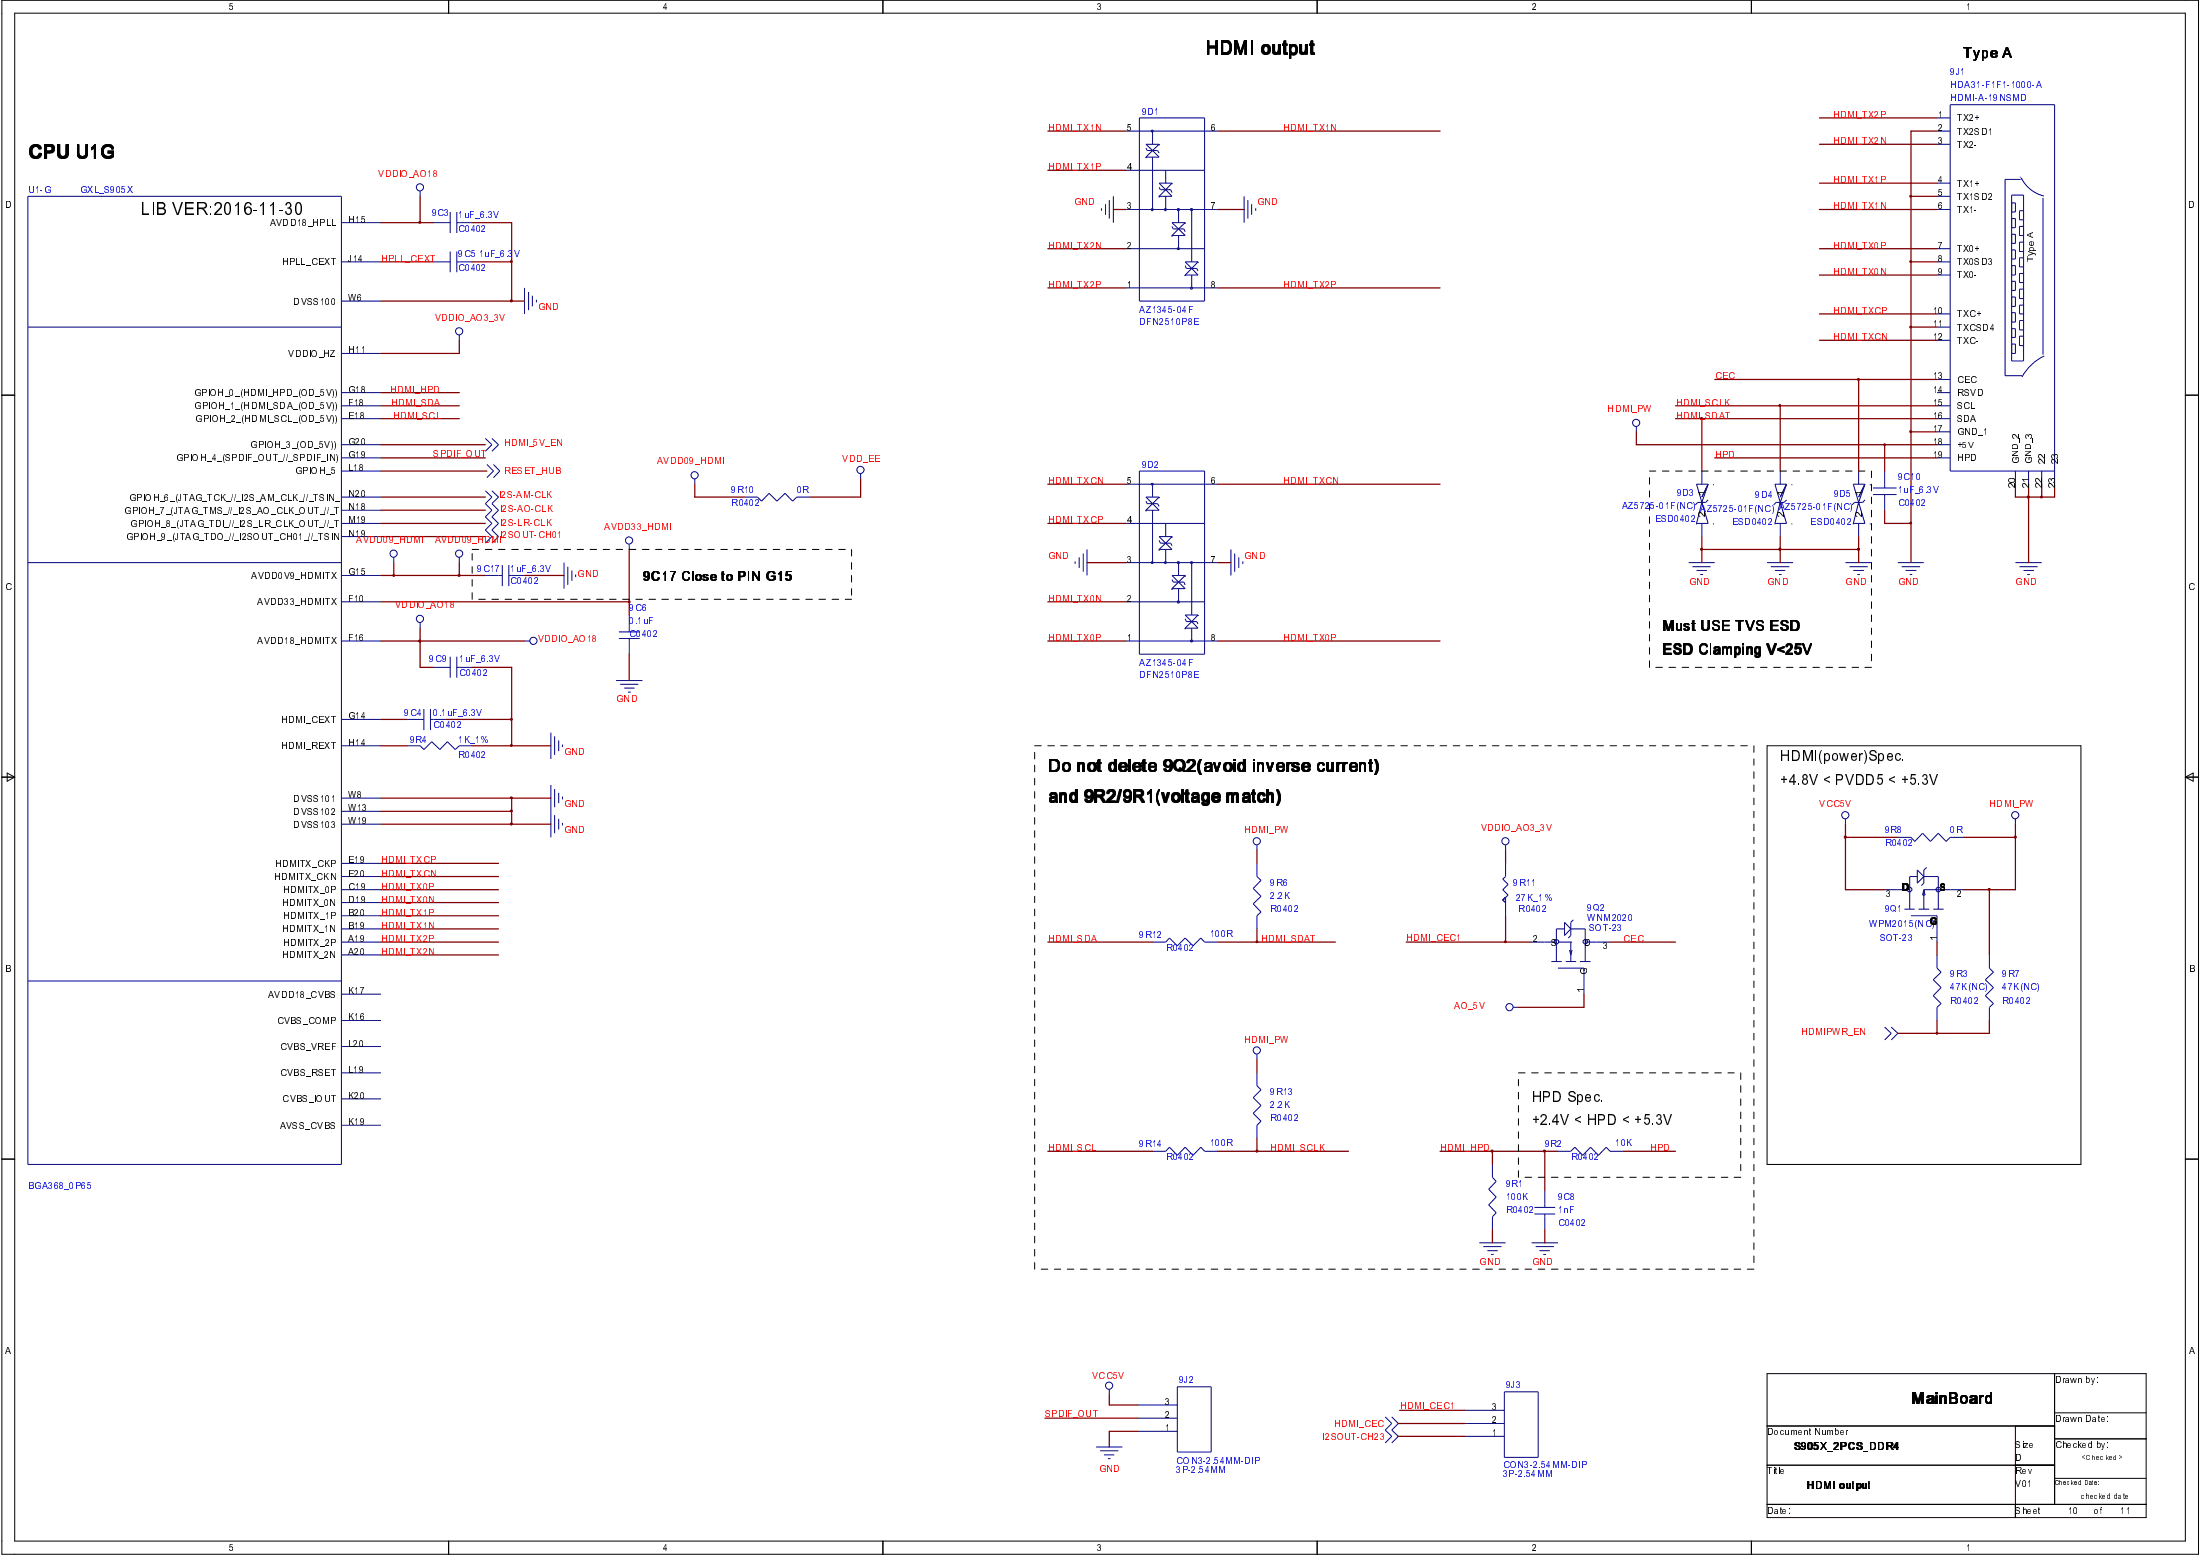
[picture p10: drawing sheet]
<svg xmlns="http://www.w3.org/2000/svg" width="297mm" height="210mm" viewBox="0 0 297 210" stroke-linecap="round" stroke-linejoin="round" font-family="sans-serif">
<g fill="none" stroke="#000080" stroke-width=".14">
<path d="M152.1 17.7h12.3M153.8 15.9h8.8v24.7h-8.8zM154.7 20l.2 .3h1.4l.2 .4M155.5 17.6h.2v.2h-.2zM155.6 17.7v1.8M156.5 19.5h.1M156.5 19.5h-1.8l.9 .8M156.5 19.5l-.9 .8M261.5 15.9h1.8M261.5 17.7h1.8M261.5 19.5h1.8M3.8 26.5h42.3v130.7h-42.3z"/>
<path d="M46.1 35.3h5.3M46.1 30.1h5.3M56.7 25.8v.7M58.5 35.3h2.3M58.5 30.1h2.3M60.8 28.6v2.9M60.8 34v2.7M61.7 35.3h2.1M61.7 28.6v2.9M61.7 34v2.7M61.7 30.1h2.1M70.8 38.9v3.5"/>
<path d="M71.4 39.4v2.5M71.9 39.9v1.5M148.7 28.1v.3M149.3 27.6v1.4M149.8 27v2.5M150.3 26.5v3.6M152.1 28.3h12.3M152.1 33.6h10.5M152.1 38.9h12.3M152.1 23h10.5M154.7 21.2h.1M155.5 28.2h.2v.1l-.1 .1h-.1z"/>
<path d="M155.6 20.3l-.9 .9M155.6 20.3l.9 .9h-1.8M155.6 21.2v7.1M156.5 26.5h.1M156.5 25.3l.2 .3h1.4l.1 .4M157.3 28.2h.1l.1 .1-.2 .1zM157.4 25.6l.8 .9h-1.7M157.4 25.6l-.9 .9M157.4 23v1.7M157.4 26.5v1.8M158.2 31.8h.1M158.2 24.7h.1"/>
<path d="M158.2 24.7h-1.7l.9 .9M158.2 30.6l.2 .3h1.4l.2 .4M158.2 24.7l-.8 .9M159 33.5h.2l.1 .1-.2 .1-.1-.1zM159 28.2h.2v.2h-.2zM159.1 30.9l.9 .9h-1.8M159.1 28.3v1.8M159.1 31.8v1.8M159.1 30.9l-.9 .9M160 37.1h.1M160 30.1h.1M160 30.1h-1.8l.9 .8"/>
<path d="M160 35.9l.2 .3h1.4l.2 .4M160 30.1l-.9 .8M160.8 38.8h.2v.1l-.1 .1h-.1zM160.8 28.2h.2v.2h-.2zM160.9 36.2l.9 .9h-1.8M160.9 28.3v7M160.9 37.1v1.8M160.9 36.2l-.9 .9M161.8 35.3h.1M161.8 35.3h-1.8l.9 .9M161.8 35.3l-.9 .9M168 26.5v3.6"/>
<path d="M168.5 27v2.5M169 27.6v1.4M169.5 28.1v.3M261.5 35.3h1.8M261.5 26.5h1.8M261.5 37.1h1.8M261.5 24.7h1.8M261.5 28.3h1.8M261.5 33.6h1.8M271.6 26.3h1.6v22.4h-1.6zM271.6 27.4h.5v1.2h-.5M271.6 29.5h.5v1.2h-.5"/>
<path d="M271.6 31.6h.5v1.3h-.5M271.6 33.7h.5v1.3h-.5M271.6 35.9h.5v1.2h-.5M271.6 38h.5v1.2h-.5M272.8 24.2h-2.1v26.5h2.3M273 24.2v-.1a4.6 4.6 0 0 0 3 2.4M273.2 28.4h-.5v1.3h.5M273.2 30.6h-.5v1.2h.5M273.2 32.7h-.5v1.3h.5M273.2 34.8h-.5v1.2h.5M273.2 36.9h-.5v1.2h.5M273.2 39h-.5v1.3h.5"/>
<path d="M275.8 26.7v21.2M3.8 44.2h42.3M46.1 53h5.3M46.1 54.8h5.3M46.1 56.5h5.3M46.1 40.6h5.3M46.1 47.7h5.3M62 45.2v.7M65.5 59.2l.9 .8-.9 .9M66.4 59.2l.9 .8-.9 .9M72.4 40.5v.3M220.9 57.6v.7"/>
<path d="M261.5 44.2h1.8M261.5 53h1.8M261.5 54.8h1.8M261.5 56.5h1.8M261.5 42.4h1.8M261.5 45.9h1.8M261.5 51.2h1.8M261.5 58.3h1.8M271.6 46.4h.5v1.3h-.5M271.6 40.1h.5v1.3h-.5M271.6 42.2h.5v1.3h-.5M271.6 44.4h.5v1.2h-.5"/>
<path d="M273.2 41.2h-.5v1.2h.5M273.2 43.3h-.5v1.2h.5M273.2 45.4h-.5v1.3h.5M276 48a6.7 6.7 0 0 0-3 2.9M3.8 75.9h42.3M46.1 70.7h5.3M46.1 60h5.3M46.1 61.8h5.3M46.1 63.6h5.3M46.1 67.1h5.3M46.1 68.9h5.3M46.1 72.4h5.3"/>
<path d="M46.1 77.7h5.3M53.2 75.2v.7M62 75.2v.7M65.5 77.7h2.3M65.5 66.3l.9 .8-.9 .9 .9 .9-.9 .9 .9 .9-.9 .8 .9 .9-.9 .9M65.7 62.7l.9 .9-.9 .9M66.4 66.3l.9 .8-.9 .9 .9 .9-.9 .9 .9 .9-.9 .8 .9 .9-.9 .9M66.6 62.7l.9 .9-.9 .9M67.8 76.3v2.8M68.7 77.7h2.1M68.7 76.3v2.8M76.2 75.9v3.6"/>
<path d="M76.7 76.5v2.5M77.2 77v1.4M77.7 77.6v.3M85 73.5v.7M93.8 64.6v.8M100.5 67.1h1.8l.5 .5 1-1 1.1 1 1.1-1 1 1 .6-.5h1.7M116.2 63.9v.7M145.2 75.8v.3M145.7 75.2v1.5M146.3 74.7v2.5M146.8 74.2v3.5M152.1 70.7h10.5"/>
<path d="M152.1 65.4h12.3M152.1 75.9h12.3M153.8 63.6h8.8v24.7h-8.8zM154.7 68.9h.1M154.7 67.6l.2 .4h1.4l.2 .4M155.5 75.9h.2v.1h-.2zM155.5 65.3h.2v.1h-.2zM155.6 65.4v1.7M155.6 68.9v7M156.5 74.2h.1M156.5 67.1h.1M156.5 67.1h-1.8l1.8 1.8h-1.8"/>
<path d="M156.5 72.9l.2 .4h1.4l.1 .4M156.5 67.1l-1.8 1.8M157.3 75.9h.1v.1h-.1zM157.4 70.7v1.7M157.4 74.2v1.7M158.2 79.5h.1M158.2 72.4h.1M158.2 72.4h-1.7l1.7 1.8h-1.7M158.2 78.2l.2 .4h1.4l.2 .4M158.2 72.4l-1.7 1.8M159 75.9h.2h.1l-.2 .2-.1-.1zM159.1 75.9v1.8"/>
<path d="M159.1 79.5v1.7M160 77.7h.1M160 77.7h-1.8l1.8 1.8h-1.8M160 77.7l-1.8 1.8M160.8 75.9h.2l-.1 .2-.1-.1zM160.9 75.9v7.1M166.2 74.2v3.5M166.7 74.7v2.5M167.3 75.2v1.5M167.8 75.8v.3M228 75.9h3.5M228.5 76.5h2.5"/>
<path d="M229.1 70.7h.1M229.1 77h1.4M229.6 77.6h.4M229.8 67.8l-.7 2.9M229.8 63.6v1.8M229.8 67.8v.4M229.8 70.7v1.7M229.8 67.8l.8 2.9h-1.5M230.6 67.5l-.3 .3h-1.1l-.3 .4M230.6 65.4h-1.5l.7 2.4M230.6 65.4l-.8 2.4M230.6 65.4l-.8 1.7"/>
<path d="M231.3 65.4h.1M231.3 70.7h.1M238.6 75.9h3.5M239.1 76.5h2.5M239.6 70.7h.1M239.6 77h1.4M240.2 77.6h.3M240.4 67.8l.8 2.9h-1.6M240.4 67.8l-.8 2.9M240.4 63.6v1.8M240.4 67.8v.4M240.4 70.7v1.7"/>
<path d="M241.2 67.5l-.3 .3h-1.1l-.3 .4M241.2 65.4h-1.6l.8 2.4M241.2 65.4l-.8 2.4M241.2 65.4l-.8 1.7M241.9 65.4h.1M241.9 70.7h.1M249.2 75.9h3.5M249.7 76.5h2.5M250.2 70.7h.1M250.2 77h1.5M250.8 77.6h.3M250.9 67.8l.9 2.9h-1.6"/>
<path d="M250.9 67.8l-.7 2.9M250.9 63.6v1.8M250.9 67.8v.4M250.9 70.7v1.7M251.8 67.5l-.3 .3h-1.1l-.3 .4M251.8 65.4h-1.6l.7 2.4M251.8 65.4l-.9 2.4M251.8 65.4l-.9 1.7M252.5 65.4h.1M252.5 70.7h.1M252.9 65.9h3.2M252.9 66.8h3.2"/>
<path d="M254.5 63.6v2.3M254.5 66.8v2.1M256.2 75.9h3.6M256.7 76.5h2.5M257.3 77h1.4M257.8 77.6h.4M261.5 60h1.8M261.5 61.8h1.8M272.1 75.9h3.6M272.1 63.6v1.8M272.7 76.5h2.4M273.2 77h1.4"/>
<path d="M273.7 77.6h.4M273.9 63.6v1.8M275.7 63.6v1.8M277.4 63.6h-14.1v-49.5h14.1v51.3M46.1 97.1h5.3M46.1 86.5h5.3M46.1 81.2h5.3M54.9 97.1h2.3M56.7 84.1v.7M57.2 95.7v2.9M58.1 97.1h2.1M58.1 95.7v2.9"/>
<path d="M58.5 90.1h2.3M60.8 88.6v2.9M61.7 88.6v2.9M61.7 90.1h2.1M70.8 86.5h.7M74.4 98.9v3.5M74.9 99.4v2.5M75.4 99.9v1.5M83.2 91.9h3.5M83.6 85.3h2.8M83.6 86.2h2.8M83.7 92.4h2.5"/>
<path d="M84.3 92.9h1.4M84.8 93.4h.4M85 83v2.3M85 86.2v2.1M152.1 86.5h12.3M152.1 81.2h10.5M159 81.1h.2v.3h-.2zM160 84.8h.1M160 83.5l.2 .4h1.4l.2 .3M160.8 86.4h.2v.1l-.1 .2-.1-.1zM160.9 84.8v1.7M160.9 83.9l-.9 .9"/>
<path d="M160.9 83.9l.9 .9h-1.8M161.8 83h.1M161.8 83l-.9 .9M161.8 83h-1.8l.9 .9M46.1 100.7h5.3M46.1 107.7h5.3M46.1 109.5h5.3M46.1 111.3h5.3M46.1 118.3h5.3M46.1 116.5h5.3M54.9 100.7h1.8l.5 .5 1.1-1.1 1.1 1.1 1-1.1 1.1 1.1 .5-.5h1.8M74.4 106v7"/>
<path d="M74.9 106.5v2.5M74.9 110v2.5M75.4 107v1.4M75.4 110.5v1.5M75.9 100.5v.3M75.9 107.5v.4M75.9 111.1v.3M169.7 116.5v1.8l.6 .5-1.1 1.1 1.1 1.1-1.1 1 1.1 1.1-.6 .5v1.8M169.7 114.1v.7M203.3 116.5v1.8l-.4 .4 .7 .7-.7 .7 .7 .7-.7 .7M203.3 114.1v.7M249.2 110.5v.8"/>
<path d="M256.2 113h1.8l.5 .6 1.1-1.1 1 1.1 1.1-1.1 1.1 1.1 .5-.6h1.8M258.9 118.3h-1.1v4.4M258.9 117.4l.9 .9-.9 .9zM259.8 118.3h1.9v4.4M260.1 117.1l-.3 .3v1.8l-.4 .3M272.1 110.5v.8M3.8 132.4h42.3M46.1 134.2h5.3M46.1 137.8h5.3M46.1 121.8h5.3M46.1 120.1h5.3M46.1 125.4h5.3"/>
<path d="M46.1 123.6h5.3M46.1 128.9h5.3M46.1 127.2h5.3M155.6 127.2h1.8l.5-.6 1.1 1.1 1-1.1 1.1 1.1 1-1.1 .5 .6h1.8M202.9 121.5l.4 .3M202.9 121.5l.4-.4v2.5M204.3 136h.7M206.8 127.2h3.3M209.5 129.8h1.4M210.4 127.2h1.9M210.4 130.7h3.5v3.5M211.2 125.4h-1.1v4.4"/>
<path d="M211.2 124.5l.9 .9-.9 .9zM211.4 129.8h1.4M211.9 128.2l.2 .7 .2-.7M212.1 125.4h1.9v4.4M212.1 127.2v2.6M212.4 124.2l-.3 .3v1.8l-.4 .3M213.3 129.8h1.5M214 127.2h3.4M254.5 120.1h3.3M254.5 138.6l.9 .9-.9 .9M255.4 138.6l.8 .9-.8 .9M257.1 122.7h1.4"/>
<path d="M258 123.6h3.5v3.6M259 122.7h1.5M259.8 120.1h5.3M259.8 120.1v2.6M259.8 120.1l.1 .7h-.3zM261 122.7h1.4M261.5 128.9v1.8l.6 .5-1.1 1 1.1 1.1-1.1 1.1 1.1 1.1-.6 .5v1.8M268.6 128.9v1.8l.6 .5-1.1 1 1.1 1.1-1.1 1.1 1.1 1.1-.6 .5v1.8M46.1 151.9h5.3M46.1 148.3h5.3M46.1 144.8h5.3M46.1 141.3h5.3"/>
<path d="M155.6 155.4h1.8l.5-.5 1.1 1.1 1-1.1 1.1 1.1 1-1.1 .5 .5h1.8M169.7 142.3v.7M169.7 144.8v1.8l.6 .5-1.1 1.1 1.1 1-1.1 1.1 1.1 1-.6 .6v1.8M201.5 157.2v1.7l.5 .6-1 1 1 1.1-1 1 1 1.1-.5 .6v1.7M210.4 155.4h1.7l.5-.5 1.1 1.1 1.1-1.1 1 1.1 1.1-1.1 .5 .5h1.8M199.7 167.8h3.6M200.3 168.3h2.4M200.8 168.8h1.4M201.3 169.3h.4M206.8 167.8h3.6M207.2 163h2.8M207.2 163.9h2.8"/>
<path d="M207.3 168.3h2.5M207.9 168.8h1.4M208.4 169.3h.3M208.6 160.7v2.3M208.6 163.9v2.1M148 195.3h3.5M148.5 195.8h2.5M149.1 196.4h1.3M149.6 196.9h.3M149.8 187.5v.8M153.7 193.2h5.3M153.7 191.4h5.3"/>
<path d="M153.7 189.7h5.3M159 187.2h4.5v8.8h-4.5zM187 191.3l.9 .9-.9 .8 .9 .9-.9 .9M187.9 191.3l.9 .9-.9 .8 .9 .9-.9 .9M197.8 193.9h5.3M197.8 192.2h5.3M197.8 190.4h5.3M203.1 187.9h4.6v8.8h-4.6z"/>
<circle cx="56.7" cy="25.3" r=".49"/>
<circle cx="62" cy="44.7" r=".49"/>
<circle cx="220.9" cy="57.1" r=".49"/>
<circle cx="53.1" cy="74.7" r=".49"/>
<circle cx="62" cy="74.7" r=".49"/>
<circle cx="84.9" cy="73" r=".49"/>
<circle cx="93.8" cy="64.2" r=".49"/>
<circle cx="116.2" cy="63.4" r=".49"/>
<circle cx="56.7" cy="83.5" r=".49"/>
<circle cx="72" cy="86.5" r=".49"/>
<circle cx="169.7" cy="113.6" r=".49"/>
<circle cx="203.3" cy="113.6" r=".49"/>
<circle cx="249.1" cy="110" r=".49"/>
<circle cx="272.1" cy="110" r=".49"/>
<circle cx="203.8" cy="135.9" r=".49"/>
<circle cx="210.2" cy="127.1" r=".31"/>
<circle cx="214.1" cy="127.1" r=".31"/>
<circle cx="257.8" cy="120.1" r=".32"/>
<circle cx="261.7" cy="120.1" r=".32"/>
<circle cx="169.7" cy="141.8" r=".49"/>
<circle cx="149.7" cy="187" r=".49"/>
</g>
<g fill="none" stroke="#800000" stroke-width=".17">
<path d="M141.5 17.7h10.6M164.4 17.7h30M245.7 19.5h15.8M245.7 15.9h15.8M261.5 17.7h-3.5v58.2M51.4 35.3h7.1M51.4 30.1h7.1M56.7 26.5v3.6M63.8 35.3h5.3M63.8 30.1h5.3v10.5M141.5 33.6h10.6M141.5 23h10.6"/>
<path d="M141.5 38.9h10.6M150.3 28.3h1.8M164.4 28.3h3.6M164.4 38.9h30M245.7 33.6h15.8M245.7 24.7h15.8M245.7 28.3h15.8M245.7 37.1h15.8M258 35.3h3.5M258 26.5h3.5M51.4 54.8h10.6M51.4 56.5h10.6"/>
<path d="M51.4 53h10.6M51.4 40.6h19.4M62 45.9v1.8h-10.6M220.9 58.3v1.7h40.6M226.2 54.8h35.3M226.2 56.5h35.3M229.8 56.5v7.1M231.5 51.2h30M240.4 54.8v8.8M245.7 42.4h15.8M245.7 45.9h15.8M250.9 51.2v12.4"/>
<path d="M258 58.3h3.5M258 44.2h3.5M51.4 72.4h14.1M51.4 70.7h14.1M51.4 60h14.1M51.4 63.6h14.3M51.4 77.7h14.1M51.4 61.8h14.1M51.4 67.1h14.1M51.4 68.9h14.1M53.2 75.9v1.8M62 75.9v1.8"/>
<path d="M70.8 77.7h5.4M85 74.2v8.8M93.8 65.4v1.7h6.7M116.2 64.6v2.5h-6.9M141.5 70.7h10.6M141.5 65.4h10.6M146.8 75.9h5.3M164.4 75.9h1.8M164.4 65.4h30M229.8 74.2h21.1M229.8 72.4v3.5M231.5 61.8h30"/>
<path d="M240.4 74.2h.1M240.4 72.4v3.5M250.9 72.4v3.5M254.5 68.9v1.8h3.5M254.5 60v3.6M272.1 65.4v1.7h5.3v-1.7M273.9 67.1h.1M273.9 65.4v10.5M275.7 65.4v1.7M51.4 86.5h19.4M51.4 81.2h33.6M51.4 97.1h3.5"/>
<path d="M56.7 86.5h.1M56.7 84.8v5.3h1.8M60.2 97.1h8.9M63.8 90.1h5.3v10.6M85 88.3v3.6M141.5 86.5h10.6M141.5 81.2h10.6M164.4 86.5h30M51.4 116.5h15.9M51.4 100.7h3.5M51.4 118.3h15.9M51.4 111.3h23"/>
<path d="M51.4 109.5h17.7M51.4 107.7h23M63.8 100.7h10.6M69.1 107.7v3.6M169.7 114.8v1.7M203.3 114.8v1.7M249.2 111.3v8.8h5.3M249.2 113h7M265.1 113h7M272.1 111.3v8.8h-7M51.4 128.9h15.9M51.4 123.6h15.9"/>
<path d="M51.4 125.4h15.9M51.4 127.2h15.9M51.4 120.1h15.9M51.4 121.8h15.9M141.5 127.2h14.1M164.4 127.2h15.9M169.7 125.4v1.8M189.9 127.2h16.9M203.3 123.6v3.6M213.9 134.2v1.8h-8.9M217.4 127.2h8.8M261.5 127.2v1.7"/>
<path d="M261.5 137.8v1.7M268.6 120.1v8.8M268.6 137.8v1.7h-12.4M141.5 155.4h14.1M164.4 155.4h17.7M169.7 143v1.8M169.7 153.7v1.7M194.4 155.4h16M201.5 155.4v1.8M208.6 155.4v5.3M219.2 155.4h7M201.5 166v1.8"/>
<path d="M208.6 166v1.8M141.1 191.4h12.6M149.8 188.3v1.4h3.9M153.7 193.2h-3.9v2.1M188.8 192.2h9M188.8 193.9h9M189 190.4h8.8"/>
</g>
<path d="M169.6 155.3h.2v.1l-.1 .1h-.1z" fill-rule="evenodd" fill="#800000"/>
<path d="M169.6 155.3h.2v.1l-.1 .1h-.1z" fill="none" stroke="#800000" stroke-width=".14"/>
<path d="M56.6 86.4h.2v.2h-.2z" fill-rule="evenodd" fill="#800000"/>
<path d="M56.6 86.4h.2v.2h-.2z" fill="none" stroke="#800000" stroke-width=".14"/>
<path d="M203.1 127h.2v.2h-.2z" fill-rule="evenodd" fill="#800000"/>
<path d="M203.1 127h.2v.2h-.2z" fill="none" stroke="#800000" stroke-width=".14"/>
<path d="M254.4 59.9h.1v.2h-.1z" fill-rule="evenodd" fill="#800000"/>
<path d="M254.4 59.9h.1v.2h-.1z" fill="none" stroke="#800000" stroke-width=".14"/>
<path d="M249 112.9h.2v.2h-.2z" fill-rule="evenodd" fill="#800000"/>
<path d="M249 112.9h.2v.2h-.2z" fill="none" stroke="#800000" stroke-width=".14"/>
<path d="M53.1 77.6h.1v.2h-.1z" fill-rule="evenodd" fill="#800000"/>
<path d="M53.1 77.6h.1v.2h-.1z" fill="none" stroke="#800000" stroke-width=".14"/>
<path d="M61.9 77.6h.2v.1l-.1 .1h-.1z" fill-rule="evenodd" fill="#800000"/>
<path d="M61.9 77.6h.2v.1l-.1 .1h-.1z" fill="none" stroke="#800000" stroke-width=".14"/>
<path d="M208.4 155.3h.2l.1 .1-.2 .1h-.1z" fill-rule="evenodd" fill="#800000"/>
<path d="M208.4 155.3h.2l.1 .1-.2 .1h-.1z" fill="none" stroke="#800000" stroke-width=".14"/>
<path d="M201.4 155.3h.1l.1 .1-.1 .1h-.1z" fill-rule="evenodd" fill="#800000"/>
<path d="M201.4 155.3h.1l.1 .1-.1 .1h-.1z" fill="none" stroke="#800000" stroke-width=".14"/>
<path d="M84.9 81.1h.1v.2h-.1z" fill-rule="evenodd" fill="#800000"/>
<path d="M84.9 81.1h.1v.2h-.1z" fill="none" stroke="#800000" stroke-width=".14"/>
<path d="M169.6 127h.2v.2h-.2z" fill-rule="evenodd" fill="#800000"/>
<path d="M169.6 127h.2v.2h-.2z" fill="none" stroke="#800000" stroke-width=".14"/>
<path d="M261.4 139.4h.2v.2h-.2z" fill-rule="evenodd" fill="#800000"/>
<path d="M261.4 139.4h.2v.2h-.2z" fill="none" stroke="#800000" stroke-width=".14"/>
<path d="M250.8 51.1h.2l.1 .1-.2 .2-.1-.1z" fill-rule="evenodd" fill="#800000"/>
<path d="M250.8 51.1h.2l.1 .1-.2 .2-.1-.1z" fill="none" stroke="#800000" stroke-width=".14"/>
<path d="M240.2 54.6h.2v.2h-.2z" fill-rule="evenodd" fill="#800000"/>
<path d="M240.2 54.6h.2v.2h-.2z" fill="none" stroke="#800000" stroke-width=".14"/>
<path d="M56.6 29.9h.2v.2h-.2z" fill-rule="evenodd" fill="#800000"/>
<path d="M56.6 29.9h.2v.2h-.2z" fill="none" stroke="#800000" stroke-width=".14"/>
<path d="M268.5 120h.2v.1l-.1 .1-.1-.1z" fill-rule="evenodd" fill="#800000"/>
<path d="M268.5 120h.2v.1l-.1 .1-.1-.1z" fill="none" stroke="#800000" stroke-width=".14"/>
<path d="M272 112.9h.2v.1l-.1 .2-.1-.1z" fill-rule="evenodd" fill="#800000"/>
<path d="M272 112.9h.2v.1l-.1 .2-.1-.1z" fill="none" stroke="#800000" stroke-width=".14"/>
<path d="M68.9 100.5h.2v.2h-.2z" fill-rule="evenodd" fill="#800000"/>
<path d="M68.9 100.5h.2v.2h-.2z" fill="none" stroke="#800000" stroke-width=".14"/>
<path d="M68.9 97h.2v.2h-.2z" fill-rule="evenodd" fill="#800000"/>
<path d="M68.9 97h.2v.2h-.2z" fill="none" stroke="#800000" stroke-width=".14"/>
<path d="M257.9 70.5h.2v.2h-.2z" fill-rule="evenodd" fill="#800000"/>
<path d="M257.9 70.5h.2v.2h-.2z" fill="none" stroke="#800000" stroke-width=".14"/>
<path d="M257.9 35.2h.2v.2h-.2z" fill-rule="evenodd" fill="#800000"/>
<path d="M257.9 35.2h.2v.2h-.2z" fill="none" stroke="#800000" stroke-width=".14"/>
<path d="M257.9 26.4h.2v.2h-.2z" fill-rule="evenodd" fill="#800000"/>
<path d="M257.9 26.4h.2v.2h-.2z" fill="none" stroke="#800000" stroke-width=".14"/>
<path d="M257.9 58.2h.2v.1l-.1 .1h-.1z" fill-rule="evenodd" fill="#800000"/>
<path d="M257.9 58.2h.2v.1l-.1 .1h-.1z" fill="none" stroke="#800000" stroke-width=".14"/>
<path d="M257.9 44.1h.2v.1h-.2z" fill-rule="evenodd" fill="#800000"/>
<path d="M257.9 44.1h.2v.1h-.2z" fill="none" stroke="#800000" stroke-width=".14"/>
<path d="M273.8 67h.1v.2h-.1z" fill-rule="evenodd" fill="#800000"/>
<path d="M273.8 67h.1v.2h-.1z" fill="none" stroke="#800000" stroke-width=".14"/>
<path d="M275.5 67h.2v.2h-.2z" fill-rule="evenodd" fill="#800000"/>
<path d="M275.5 67h.2v.2h-.2z" fill="none" stroke="#800000" stroke-width=".14"/>
<path d="M68.9 40.5h.2l.1 .1-.2 .2-.1-.1z" fill-rule="evenodd" fill="#800000"/>
<path d="M68.9 40.5h.2l.1 .1-.2 .2-.1-.1z" fill="none" stroke="#800000" stroke-width=".14"/>
<path d="M68.9 35.2h.2v.2h-.2z" fill-rule="evenodd" fill="#800000"/>
<path d="M68.9 35.2h.2v.2h-.2z" fill="none" stroke="#800000" stroke-width=".14"/>
<path d="M68.9 111.1h.2l.1 .1-.2 .2-.1-.1z" fill-rule="evenodd" fill="#800000"/>
<path d="M68.9 111.1h.2l.1 .1-.2 .2-.1-.1z" fill="none" stroke="#800000" stroke-width=".14"/>
<path d="M68.9 107.6h.2v.2h-.2z" fill-rule="evenodd" fill="#800000"/>
<path d="M68.9 107.6h.2v.2h-.2z" fill="none" stroke="#800000" stroke-width=".14"/>
<path d="M68.9 109.4h.2v.2h-.2z" fill-rule="evenodd" fill="#800000"/>
<path d="M68.9 109.4h.2v.2h-.2z" fill="none" stroke="#800000" stroke-width=".14"/>
<path d="M250.8 74h.2v.2h-.2z" fill-rule="evenodd" fill="#800000"/>
<path d="M250.8 74h.2v.2h-.2z" fill="none" stroke="#800000" stroke-width=".14"/>
<path d="M240.2 74h.2v.1l-.1 .2-.1-.1z" fill-rule="evenodd" fill="#800000"/>
<path d="M240.2 74h.2v.1l-.1 .2-.1-.1z" fill="none" stroke="#800000" stroke-width=".14"/>
<path d="M229.6 74h.2l.1 .1-.2 .2-.1-.1z" fill-rule="evenodd" fill="#800000"/>
<path d="M229.6 74h.2l.1 .1-.2 .2-.1-.1z" fill="none" stroke="#800000" stroke-width=".14"/>
<path d="M229.6 56.4h.2l.1 .1-.2 .1h-.1z" fill-rule="evenodd" fill="#800000"/>
<path d="M229.6 56.4h.2l.1 .1-.2 .1h-.1z" fill="none" stroke="#800000" stroke-width=".14"/>
<path d="M56.6 86.4h.2v.2h-.2z" fill-rule="evenodd" fill="#800000"/>
<path d="M56.6 86.4h.2v.2h-.2z" fill="none" stroke="#800000" stroke-width=".14"/>
<path d="M273.8 67h.1v.2h-.1z" fill-rule="evenodd" fill="#800000"/>
<path d="M273.8 67h.1v.2h-.1z" fill="none" stroke="#800000" stroke-width=".14"/>
<path d="M240.2 74h.2v.1l-.1 .2-.1-.1z" fill-rule="evenodd" fill="#800000"/>
<path d="M240.2 74h.2v.1l-.1 .2-.1-.1z" fill="none" stroke="#800000" stroke-width=".14"/>
<g fill="none" stroke="#000" stroke-width=".14">
<path d="M.3 0h296.5v209.8h-296.5zM2 1.8h293.1v206.2h-293.1zM60.6 0v1.8M119.2 0v1.8M177.8 0v1.8M236.5 0v1.8M.3 53.3h1.7M295.1 53.3h1.7M63.8 74.7v.9M63.8 76.5v.9M63.8 78.2v.9M63.8 74.2h.8"/>
<path d="M65.5 74.2h.9M67.3 74.2h.9M69.1 74.2h.9M70.8 74.2h.9M72.6 74.2h.9M74.4 74.2h.9M76.2 74.2h.8M77.9 74.2h.9M79.7 74.2h.9M81.4 74.2h.9M83.2 74.2h.9M85 74.2h.8"/>
<path d="M86.7 74.2h.9M88.5 74.2h.9M90.3 74.2h.8M92 74.2h.9M93.8 74.2h.9M95.6 74.2h.8M97.3 74.2h.9M99.1 74.2h.8M100.8 74.2h.9M102.6 74.2h.9M104.4 74.2h.9M106.2 74.2h.8"/>
<path d="M107.9 74.2h.9M109.7 74.2h.9M111.5 74.2h.8M113.2 74.2h.9M115 74.2v.9M115 75.9v.9M115 77.7v.9M115 79.5v.8M222.7 64.5v.9M222.7 66.3v.8M222.7 68v.9M222.7 69.8v.9"/>
<path d="M222.7 71.5v.9M222.7 73.3v.9M222.7 75.1v.8M222.7 76.8v.9M222.7 78.6v.9M222.7 63.6h.9M224.4 63.6h.9M226.2 63.6h.9M228 63.6h.9M229.8 63.6h.8M231.5 63.6h.9M233.3 63.6h.8"/>
<path d="M235 63.6h.9M236.8 63.6h.9M238.6 63.6h.9M240.4 63.6h.8M242.1 63.6h.9M243.9 63.6h.9M245.7 63.6h.8M247.4 63.6h.9M249.2 63.6h.9M250.9 63.6h.9M252.7 63.6v.9M252.7 65.4v.9"/>
<path d="M252.7 67.1v.9M252.7 68.9v.9M252.7 70.7v.8M252.7 72.4v.9M252.7 74.2v.9M252.7 75.9v.9M252.7 77.7v.9M252.7 79.5v.8M63.8 80v.9M64.6 80.9h.9M66.4 80.9h.9M68.2 80.9h.9"/>
<path d="M70 80.9h.8M71.7 80.9h.9M73.5 80.9h.9M75.3 80.9h.9M77 80.9h.9M78.8 80.9h.9M80.6 80.9h.8M82.3 80.9h.9M84.1 80.9h.9M85.8 80.9h.9M87.6 80.9h.9M89.4 80.9h.9"/>
<path d="M91.1 80.9h.9M92.9 80.9h.9M94.7 80.9h.9M96.4 80.9h.9M98.2 80.9h.9M99.9 80.9h.9M101.7 80.9h.9M103.5 80.9h.9M105.3 80.9h.9M107 80.9h.9M108.8 80.9h.9M110.6 80.9h.9"/>
<path d="M112.3 80.9h.9M114.1 80.9h.9M222.7 80.3v.9M222.7 82.1v.9M222.7 83.9v.9M222.7 85.6v.9M222.7 87.4v.9M222.7 89.2v.9M223.6 90.1h.8M225.3 90.1h.9M227.1 90.1h.9M228.9 90.1h.9"/>
<path d="M230.6 90.1h.9M232.4 90.1h.9M234.1 90.1h.9M235.9 90.1h.9M237.7 90.1h.9M239.5 90.1h.9M241.2 90.1h.9M243 90.1h.9M244.8 90.1h.9M246.5 90.1h.9M248.3 90.1h.9M250.1 90.1h.8"/>
<path d="M251.8 90.1h.9M252.7 81.2v.9M252.7 83v.9M252.7 84.8v.8M252.7 86.5v.9M252.7 88.3v.9M.3 104.9h1.7M1 104.4l1 .5-1 .6zM139.7 100.7h.9M139.7 101.6v.8M139.7 103.3v.9M139.7 105.1v.9"/>
<path d="M139.7 106.8v.9M139.7 108.6v.9M139.7 110.4v.9M139.7 112.1v.9M139.7 113.9v.9M139.7 115.7v.8M139.7 117.4v.9M139.7 119.2v.9M141.5 100.7h.9M143.2 100.7h.9M145 100.7h.9M146.8 100.7h.9"/>
<path d="M148.5 100.7h.9M150.3 100.7h.9M152.1 100.7h.8M153.8 100.7h.9M155.6 100.7h.9M157.4 100.7h.8M159.1 100.7h.9M160.9 100.7h.9M162.6 100.7h.9M164.4 100.7h.9M166.2 100.7h.9M168 100.7h.8"/>
<path d="M169.7 100.7h.9M171.5 100.7h.9M173.3 100.7h.9M175 100.7h.9M176.8 100.7h.9M178.6 100.7h.8M180.3 100.7h.9M182.1 100.7h.9M183.9 100.7h.8M185.6 100.7h.9M187.4 100.7h.9M189.1 100.7h.9"/>
<path d="M190.9 100.7h.9M192.7 100.7h.9M194.4 100.7h.9M196.2 100.7h.9M197.9 100.7h.9M199.7 100.7h.9M201.5 100.7h.9M203.3 100.7h.9M205 100.7h.9M206.8 100.7h.9M208.6 100.7h.9M210.4 100.7h.8"/>
<path d="M212.1 100.7h.9M213.9 100.7h.9M215.6 100.7h.9M217.4 100.7h.9M219.2 100.7h.8M220.9 100.7h.9M222.7 100.7h.9M224.4 100.7h.9M226.2 100.7h.9M228 100.7h.9M229.8 100.7h.8M231.5 100.7h.9"/>
<path d="M233.3 100.7h.8M235 100.7h.9M236.8 100.7v.9M236.8 102.4v.9M236.8 104.2v.9M236.8 106v.8M236.8 107.7v.9M236.8 109.5v.9M236.8 111.3v.8M236.8 113v.9M236.8 114.8v.9M236.8 116.5v.9"/>
<path d="M236.8 118.3v.9M238.6 100.7h42.4v56.5h-42.4zM295.1 104.9h1.7M295.1 104.9l1-.5v1.1zM139.7 121v.8M139.7 122.7v.9M139.7 124.5v.9M139.7 126.3v.9M139.7 128.1v.8M139.7 129.8v.9M139.7 131.6v.8M139.7 133.3v.9"/>
<path d="M139.7 135.1v.9M139.7 136.9v.9M139.7 138.6v.9M236.8 120.1v.9M236.8 121.8v.9M236.8 123.6v.9M236.8 125.4v.9M236.8 127.2v.9M236.8 128.9v.9M236.8 130.7v.9M236.8 132.4v.9M236.8 134.2v.9"/>
<path d="M236.8 136v.9M236.8 137.8v.8M236.8 139.5v.9M.3 156.5h1.7M139.7 140.4v.9M139.7 142.2v.8M139.7 143.9v.9M139.7 145.7v.9M139.7 147.4v.9M139.7 149.2v.9M139.7 151v.9M139.7 152.8v.9"/>
<path d="M139.7 154.5v.9M139.7 156.3v.9M139.7 158v.9M139.7 159.8v.9M205 145.7v.9M205 147.4v.9M205 149.2v.9M205 151v.9M205 152.8v.9M205 154.5v.9M205 156.3v.9M205 158v.9"/>
<path d="M205 144.8h.9M205.9 158.9h.9M206.8 144.8h.9M207.7 158.9h.9M208.6 144.8h.9M209.5 158.9h.9M210.4 144.8h.8M211.2 158.9h.9M212.1 144.8h.9M213 158.9h.9M213.9 144.8h.9M214.8 158.9h.8"/>
<path d="M215.6 144.8h.9M216.5 158.9h.9M217.4 144.8h.9M218.3 158.9h.9M219.2 144.8h.8M220 158.9h.9M220.9 144.8h.9M221.8 158.9h.9M222.7 144.8h.9M223.6 158.9h.8M224.4 144.8h.9M225.3 158.9h.9"/>
<path d="M226.2 144.8h.9M227.1 158.9h.9M228 144.8h.9M228.9 158.9h.9M229.8 144.8h.8M230.6 158.9h.9M231.5 144.8h.9M232.4 158.9h.9M233.3 144.8h.8M234.1 158.9h.9M235 144.8v.9M235 146.6v.8"/>
<path d="M235 148.3v.9M235 150.1v.9M235 151.9v.9M235 153.7v.8M235 155.4v.9M235 157.2v.8M236.8 141.3v.9M236.8 143v.9M236.8 144.8v.9M236.8 146.6v.8M236.8 148.3v.9M236.8 150.1v.9"/>
<path d="M236.8 151.9v.9M236.8 153.7v.8M236.8 155.4v.9M236.8 157.2v.8M236.8 158.9v.9M295.1 156.5h1.7M139.7 161.6v.9M139.7 163.4v.9M139.7 165.1v.9M139.7 166.9v.9M139.7 168.7v.8M139.7 170.4v.9"/>
<path d="M140.6 171.3h.9M142.4 171.3h.8M144.1 171.3h.9M145.9 171.3h.9M147.7 171.3h.8M149.4 171.3h.9M151.2 171.3h.9M152.9 171.3h.9M154.7 171.3h.9M156.5 171.3h.9M158.2 171.3h.9M160 171.3h.9"/>
<path d="M161.8 171.3h.8M163.5 171.3h.9M165.3 171.3h.9M167.1 171.3h.9M168.8 171.3h.9M170.6 171.3h.9M172.4 171.3h.9M174.2 171.3h.8M175.9 171.3h.9M177.7 171.3h.9M179.4 171.3h.9M181.2 171.3h.9"/>
<path d="M183 171.3h.9M184.7 171.3h.9M186.5 171.3h.9M188.3 171.3h.8M190 171.3h.9M191.8 171.3h.9M193.6 171.3h.8M195.3 171.3h.9M197.1 171.3h.8M198.8 171.3h.9M200.6 171.3h.9M202.4 171.3h.9"/>
<path d="M204.2 171.3h.8M205.9 171.3h.9M207.7 171.3h.9M209.5 171.3h.9M211.2 171.3h.9M213 171.3h.9M214.8 171.3h.8M216.5 171.3h.9M218.3 171.3h.9M220 171.3h.9M221.8 171.3h.9M223.6 171.3h.8"/>
<path d="M225.3 171.3h.9M227.1 171.3h.9M228.9 171.3h.9M230.6 171.3h.9M232.4 171.3h.9M234.1 171.3h.9M235.9 171.3h.9M236.8 160.7v.9M236.8 162.5v.9M236.8 164.3v.8M236.8 166v.9M236.8 167.8v.9"/>
<path d="M236.8 169.5v.9M238.6 185.4h51.2v19.5h-51.2zM238.6 197.8h38.8M238.6 192.5h38.8M272.1 192.5v12.4M277.4 185.4v17.7M277.4 194.2h12.4M277.4 190.7h12.4M277.4 199.6h12.4M60.6 208v1.8M119.2 208v1.8M177.8 208v1.8"/>
<path d="M236.5 208v1.8M238.6 203.1h51.2"/>
</g>
<g font-size="2.5">
<text x="162.7" y="7.3">HDMI output</text>
<text x="3.8" y="21.4">CPU U1G</text>
</g>
<g font-size="2.4">
<text x="19" y="29">LIB VER:2016-11-30</text>
<text x="141.6" y="104.2">Do not delete 9Q2(avoid inverse current)</text>
<text x="141.6" y="108.2">and 9R2/9R1(voltage match)</text>
</g>
<text font-size="2.2" x="258.1" y="189.5">MainBoard</text>
<g font-size="2">
<text x="265.2" y="7.8">Type A</text>
<text x="224.5" y="85.1">Must USE TVS ESD</text>
<text x="224.5" y="88.3">ESD Clamping V&lt;25V</text>
<text x="240.4" y="102.8">HDMI(power)Spec.</text>
<text x="240.4" y="106">+4.8V &lt; PVDD5 &lt; +5.3V</text>
<text x="206.8" y="148.7">HPD Spec.</text>
<text x="206.8" y="151.9">+2.4V &lt; HPD &lt; +5.3V</text>
</g>
<text font-size="1.8" x="86.8" y="78.4">9C17 Close to PIN G15</text>
<g font-size="1.5">
<text x="242.2" y="195.7">S905X_2PCS_DDR4</text>
<text x="244" y="201">HDMI output</text>
</g>
<g font-size="1.3">
<text x="30.9" y="1.4">5</text>
<text x="89.5" y="1.4">4</text>
<text x="148.2" y="1.4">3</text>
<text x="206.8" y="1.4">2</text>
<text x="265.4" y="1.4">1</text>
<text x="152.2" y="17.7">5</text>
<text x="163.5" y="17.7">6</text>
<text x="261.7" y="15.9">1</text>
<text x="261.7" y="17.7">2</text>
<text x="264.2" y="16.4">TX2+</text>
<text x="152.2" y="23">4</text>
<text x="261.7" y="19.5">3</text>
<text x="264.2" y="18.2">TX2SD1</text>
<text x="264.2" y="19.9">TX2-</text>
<text x=".7" y="28">D</text>
<text x="152.2" y="28.3">3</text>
<text x="163.5" y="28.3">7</text>
<text x="261.7" y="24.7">4</text>
<text x="261.7" y="26.5">5</text>
<text x="261.7" y="28.3">6</text>
<text x="264.2" y="25.2">TX1+</text>
<text x="264.2" y="27">TX1SD2</text>
<text x="264.2" y="28.7">TX1-</text>
<text x="295.5" y="28">D</text>
<text x="36.4" y="30.5">AVDD18_HPLL</text>
<text x="38" y="35.8">HPLL_CEXT</text>
<text x="47" y="30.1">H15</text>
<text x="47" y="35.3">J14</text>
<text x="152.2" y="33.6">2</text>
<text x="261.7" y="33.6">7</text>
<text x="261.7" y="35.3">8</text>
<text x="264.2" y="34">TX0+</text>
<text x="264.2" y="35.8">TX0SD3</text>
<text x="274.6" y="35.3">T</text>
<text x="274.6" y="34.6">y</text>
<text x="274.6" y="34">p</text>
<text x="274.6" y="33.2">e</text>
<text x="274.6" y="32.2">A</text>
<text x="39.6" y="41.1">DVSS100</text>
<text x="47" y="40.6">W6</text>
<text x="152.2" y="38.9">1</text>
<text x="163.5" y="38.9">8</text>
<text x="261.7" y="37.1">9</text>
<text x="264.2" y="37.6">TX0-</text>
<text x="47" y="47.7">H11</text>
<text x="261" y="42.4">10</text>
<text x="261" y="44.2">11</text>
<text x="261" y="45.9">12</text>
<text x="264.2" y="42.8">TXC+</text>
<text x="264.2" y="44.6">TXCSD4</text>
<text x="264.2" y="46.4">TXC-</text>
<text x="26.2" y="53.5">GPIOH_0_(HDMI_HPD_(OD_5V))</text>
<text x="38.9" y="48.2">VDDIO_HZ</text>
<text x="47" y="53">G18</text>
<text x="261" y="51.2">13</text>
<text x="261" y="53">14</text>
<text x="264.2" y="51.7">CEC</text>
<text x="264.2" y="53.5">RSVD</text>
<text x="26.2" y="55.2">GPIOH_1_(HDMI_SDA_(OD_5V))</text>
<text x="26.4" y="57">GPIOH_2_(HDMI_SCL_(OD_5V))</text>
<text x="47" y="54.8">F18</text>
<text x="47" y="56.5">E18</text>
<text x="261" y="54.8">15</text>
<text x="261" y="56.5">16</text>
<text x="261" y="58.3">17</text>
<text x="264.2" y="55.2">SCL</text>
<text x="264.2" y="57">SDA</text>
<text x="264.2" y="58.8">GND_1</text>
<text x="272.6" y="59.9">_</text>
<text x="272.6" y="59.2">23</text>
<text x="274.4" y="59.9">_</text>
<text x="23.7" y="62.3">GPIOH_4_(SPDIF_OUT_//_SPDIF_IN)</text>
<text x="33.8" y="60.5">GPIOH_3_(OD_5V))</text>
<text x="39.8" y="64.1">GPIOH_5</text>
<text x="47" y="60">G20</text>
<text x="47" y="61.8">G19</text>
<text x="47" y="63.6">L18</text>
<text x="152.2" y="65.4">5</text>
<text x="163.5" y="65.4">6</text>
<text x="261" y="60">18</text>
<text x="261" y="61.8">19</text>
<text x="264.2" y="60.5">+5V</text>
<text x="264.2" y="62.3">HPD</text>
<text x="272.1" y="65.9">2222</text>
<text x="272.1" y="65.2">0123</text>
<text x="272.6" y="62.7">GG22</text>
<text x="272.6" y="61.7">NN23</text>
<text x="272.6" y="60.8">DD</text>
<text x="16.8" y="69.3">GPIOH_7_(JTAG_TMS_//_I2S_AO_CLK_OUT_//_T</text>
<text x="17.4" y="67.6">GPIOH_6_(JTAG_TCK_//_I2S_AM_CLK_//_TSIN_</text>
<text x="17.6" y="71.1">GPIOH_8_(JTAG_TDI_//_I2S_LR_CLK_OUT_//_T</text>
<text x="47" y="67.1">N20</text>
<text x="47" y="68.9">N18</text>
<text x="47" y="70.7">M19</text>
<text x="152.2" y="70.7">4</text>
<text x="230.2" y="67">1</text>
<text x="230.2" y="69.8">2</text>
<text x="240.8" y="67">1</text>
<text x="240.8" y="69.8">2</text>
<text x="251.4" y="67">1</text>
<text x="251.4" y="69.8">2</text>
<text x="17" y="72.9">GPIOH_9_(JTAG_TDO_//_I2SOUT_CH01_//_TSIN</text>
<text x="47" y="72.4">N19</text>
<text x="47" y="77.7">G15</text>
<text x="152.2" y="75.9">3</text>
<text x="163.5" y="75.9">7</text>
<text x=".7" y="79.6">C</text>
<text x="33.9" y="78.1">AVDD0V9_HDMITX</text>
<text x="34.8" y="81.7">AVDD33_HDMITX</text>
<text x="47" y="81.2">F10</text>
<text x="152.2" y="81.2">2</text>
<text x="295.5" y="79.6">C</text>
<text x="34.8" y="87">AVDD18_HDMITX</text>
<text x="47" y="86.5">F16</text>
<text x="152.2" y="86.5">1</text>
<text x="163.5" y="86.5">8</text>
<text x="38" y="97.6">HDMI_CEXT</text>
<text x="38" y="101.1">HDMI_REXT</text>
<text x="47" y="97.1">G14</text>
<text x="47" y="100.7">H14</text>
<text x="47" y="107.7">W8</text>
<text x="39.6" y="108.2">DVSS101</text>
<text x="39.6" y="110">DVSS102</text>
<text x="39.6" y="111.7">DVSS103</text>
<text x="47" y="109.5">W13</text>
<text x="47" y="111.3">W19</text>
<text x="37" y="118.8">HDMITX_CKN</text>
<text x="37.1" y="117">HDMITX_CKP</text>
<text x="47" y="118.3">E20</text>
<text x="47" y="116.5">E19</text>
<text x="38.1" y="122.3">HDMITX_0N</text>
<text x="38.1" y="125.9">HDMITX_1N</text>
<text x="38.2" y="120.6">HDMITX_0P</text>
<text x="38.2" y="124.1">HDMITX_1P</text>
<text x="47" y="121.8">D19</text>
<text x="47" y="120.1">C19</text>
<text x="47" y="125.4">B19</text>
<text x="47" y="123.6">B20</text>
<text x="254.6" y="121">3</text>
<text x="256.7" y="120.2">D</text>
<text x="260.5" y="124.8">G</text>
<text x="261.9" y="120.2">S</text>
<text x="264.2" y="121">2</text>
<text x=".7" y="131.1">B</text>
<text x="38.1" y="129.4">HDMITX_2N</text>
<text x="38.2" y="127.6">HDMITX_2P</text>
<text x="47" y="128.9">A20</text>
<text x="47" y="127.2">A19</text>
<text x="207" y="127.2">2</text>
<text x="209.5" y="127.6">S</text>
<text x="213.8" y="127.6">D</text>
<text x="214.3" y="131.6">G</text>
<text x="216.5" y="128.1">3</text>
<text x="261.5" y="127">1</text>
<text x="295.5" y="131.1">B</text>
<text x="36.1" y="134.7">AVDD18_CVBS</text>
<text x="47" y="134.2">K17</text>
<text x="47" y="137.8">K16</text>
<text x="213.9" y="134">1</text>
<text x="37.3" y="138.2">CVBS_COMP</text>
<text x="37.8" y="141.7">CVBS_VREF</text>
<text x="47" y="141.3">L20</text>
<text x="37.8" y="145.3">CVBS_RSET</text>
<text x="38.1" y="148.8">CVBS_IOUT</text>
<text x="47" y="148.3">K20</text>
<text x="47" y="144.8">L19</text>
<text x="37.8" y="152.4">AVSS_CVBS</text>
<text x="47" y="151.9">K19</text>
<text x=".7" y="182.7">A</text>
<text x="295.5" y="182.7">A</text>
<text x="157.3" y="191.4">2</text>
<text x="157.3" y="189.7">3</text>
<text x="201.5" y="190.4">3</text>
<text x="277.4" y="191.9">Drawn Date:</text>
<text x="277.4" y="186.6">Drawn by:</text>
<text x="157.3" y="193.2">1</text>
<text x="201.5" y="193.9">1</text>
<text x="201.5" y="192.2">2</text>
<text x="238.6" y="193.7">Document Number</text>
<text x="272.1" y="197.2">D</text>
<text x="272.1" y="195.5">Size</text>
<text x="277.4" y="195.5">Checked by:</text>
<text x="238.6" y="199">Title</text>
<text x="272.1" y="200.8">V01</text>
<text x="272.1" y="199">Rev</text>
<text x="30.9" y="209.4">5</text>
<text x="89.5" y="209.4">4</text>
<text x="148.2" y="209.4">3</text>
<text x="206.8" y="209.4">2</text>
<text x="238.6" y="204.3">Date:</text>
<text x="265.4" y="209.4">1</text>
<text x="272.1" y="204.3">Sheet</text>
<text x="279.2" y="204.3">10</text>
<text x="282.7" y="204.3">of</text>
<text x="286.3" y="204.3">11</text>
</g>
<g font-size="1.3" fill="#00f">
<text x="263.3" y="10.1">9J1</text>
<text x="263.3" y="11.9">HDA31-F1F1-1000-A</text>
<text x="154.2" y="15.6">9D1</text>
<text x="263.3" y="13.6">HDMI-A-19NSMD</text>
<text x="3.8" y="26">U1-G</text>
<text x="10.8" y="26">GXL_S905X</text>
<text x="58.3" y="29.2">9C3</text>
<text x="61.8" y="29.4">1uF_6.3V</text>
<text x="61.8" y="34.7">9C5</text>
<text x="61.8" y="31.3">C0402</text>
<text x="64.6" y="34.7">1uF_6.3V</text>
<text x="61.8" y="36.6">C0402</text>
<text x="153.8" y="42.2">AZ1345-04F</text>
<text x="153.8" y="43.8">DFN2510P8E</text>
<text x="154.2" y="63.2">9D2</text>
<text x="256.2" y="64.8">9C10</text>
<text x="98.8" y="66.6">9R10</text>
<text x="98.8" y="68.4">R0402</text>
<text x="107.6" y="66.6">0R</text>
<text x="219" y="68.7">AZ5725-01F(NC)</text>
<text x="223.4" y="70.4">ESD0402</text>
<text x="226.4" y="66.9">9D3</text>
<text x="229.6" y="69">AZ5725-01F(NC) AZ5725-01F(NC)</text>
<text x="233.8" y="70.8">ESD0402</text>
<text x="237" y="67.3">9D4</text>
<text x="244.4" y="70.8">ESD0402</text>
<text x="247.6" y="67.1">9D5</text>
<text x="256.2" y="68.4">C0402</text>
<text x="256.2" y="66.6">1uF_6.3V</text>
<text x="64.5" y="77.2">9C17</text>
<text x="68.9" y="77.2">1uF_6.3V</text>
<text x="68.9" y="78.8">C0402</text>
<text x="85" y="82.5">9C6</text>
<text x="58" y="89.4">9C9</text>
<text x="62" y="89.4">1uF_6.3V</text>
<text x="85" y="86">C0402</text>
<text x="85" y="84.2">0.1uF</text>
<text x="153.8" y="89.9">AZ1345-04F</text>
<text x="62" y="91.2">C0402</text>
<text x="153.8" y="91.5">DFN2510P8E</text>
<text x="54.6" y="96.6">9C4</text>
<text x="55.3" y="100.3">9R4</text>
<text x="58.5" y="98.3">C0402</text>
<text x="58.5" y="96.6">0.1uF_6.3V</text>
<text x="61.8" y="100.3">1K_1%</text>
<text x="61.8" y="102.3">R0402</text>
<text x="254.5" y="112.5">9R8</text>
<text x="263.3" y="112.5">0R</text>
<text x="171.5" y="119.5">9R6</text>
<text x="204.3" y="119.5">9R11</text>
<text x="254.5" y="114.3">R0402</text>
<text x="171.5" y="123.1">R0402</text>
<text x="171.5" y="121.3">2.2K</text>
<text x="204.7" y="121.7">27K_1%</text>
<text x="205" y="123.1">R0402</text>
<text x="214.3" y="122.9">9Q2</text>
<text x="214.3" y="124.4">WNM2020</text>
<text x="214.5" y="125.7">SOT-23</text>
<text x="252.3" y="125.2">WPM2015(NC)</text>
<text x="254.5" y="123.1">9Q1</text>
<text x="153.8" y="126.6">9R12</text>
<text x="157.4" y="128.4">R0402</text>
<text x="163.4" y="126.4">100R</text>
<text x="253.8" y="127">SOT-23</text>
<text x="263.3" y="131.9">9R3</text>
<text x="270.3" y="131.9">9R7</text>
<text x="263.3" y="135.5">R0402</text>
<text x="263.3" y="133.7">47K(NC)</text>
<text x="270.3" y="135.5">R0402</text>
<text x="270.3" y="133.7">47K(NC)</text>
<text x="171.5" y="147.8">9R13</text>
<text x="171.5" y="149.6">2.2K</text>
<text x="153.8" y="154.9">9R14</text>
<text x="163.4" y="154.7">100R</text>
<text x="171.5" y="151.3">R0402</text>
<text x="208.6" y="154.9">9R2</text>
<text x="218.1" y="154.7">10K</text>
<text x="3.8" y="160.5">BGA368_0P65</text>
<text x="157.4" y="156.6">R0402</text>
<text x="203.3" y="160.2">9R1</text>
<text x="203.3" y="161.9">100K</text>
<text x="210.4" y="161.9">9C8</text>
<text x="212.1" y="156.6">R0402</text>
<text x="203.3" y="163.7">R0402</text>
<text x="210.4" y="165.5">C0402</text>
<text x="210.4" y="163.7">1nF</text>
<text x="159.1" y="186.7">9J2</text>
<text x="203.3" y="187.4">9J3</text>
<text x="158.8" y="197.6">CON3-2.54MM-DIP</text>
<text x="158.8" y="198.9">3P-2.54MM</text>
<text x="202.9" y="199.4">3P-2.54MM</text>
<text x="202.9" y="198.1">CON3-2.54MM-DIP</text>
</g>
<g font-size="1.3" fill="#f00">
<text x="141.5" y="17.7">HDMI_TX1N</text>
<text x="173.3" y="17.7">HDMI_TX1N</text>
<text x="247.4" y="15.9">HDMI_TX2P</text>
<text x="51.1" y="23.8">VDDIO_AO18</text>
<text x="141.5" y="23">HDMI_TX1P</text>
<text x="247.4" y="19.5">HDMI_TX2N</text>
<text x="145" y="27.7">GND</text>
<text x="169.7" y="27.7">GND</text>
<text x="247.4" y="24.7">HDMI_TX1P</text>
<text x="247.4" y="28.3">HDMI_TX1N</text>
<text x="51.4" y="35.3">HPLL_CEXT</text>
<text x="141.5" y="33.6">HDMI_TX2N</text>
<text x="247.4" y="33.6">HDMI_TX0P</text>
<text x="72.6" y="41.9">GND</text>
<text x="141.5" y="38.9">HDMI_TX2P</text>
<text x="173.3" y="38.9">HDMI_TX2P</text>
<text x="247.4" y="37.1">HDMI_TX0N</text>
<text x="58.7" y="43.3">VDDIO_AO3_3V</text>
<text x="247.4" y="42.4">HDMI_TXCP</text>
<text x="247.4" y="45.9">HDMI_TXCN</text>
<text x="52.7" y="53">HDMI_HPD</text>
<text x="231.5" y="51.2">CEC</text>
<text x="52.8" y="54.8">HDMI_SDA</text>
<text x="53" y="56.5">HDMI_SCL</text>
<text x="217" y="55.7">HDMI_PW</text>
<text x="226.2" y="54.8">HDMI_SCLK</text>
<text x="226.2" y="56.5">HDMI_SDAT</text>
<text x="58.5" y="61.6">SPDIF_OUT</text>
<text x="68" y="63.9">RESET_HUB</text>
<text x="68" y="60.2">HDMI_5V_EN</text>
<text x="88.7" y="62.7">AVDD09_HDMI</text>
<text x="113.7" y="62.4">VDD_EE</text>
<text x="141.5" y="65.4">HDMI_TXCN</text>
<text x="173.3" y="65.4">HDMI_TXCN</text>
<text x="231.5" y="61.8">HPD</text>
<text x="67.3" y="67.3">I2S-AM-CLK</text>
<text x="67.5" y="71">I2S-LR-CLK</text>
<text x="67.5" y="69">I2S-AO-CLK</text>
<text x="81.6" y="71.5">AVDD33_HDMI</text>
<text x="141.5" y="70.7">HDMI_TXCP</text>
<text x="48.1" y="73.3">AVDD09_HDMI</text>
<text x="58.7" y="73.3">AVDD09_HDMI</text>
<text x="67.5" y="72.6">I2SOUT-CH01</text>
<text x="77.9" y="77.9">GND</text>
<text x="141.5" y="75.4">GND</text>
<text x="168" y="75.4">GND</text>
<text x="53.3" y="82.1">VDDIO_AO18</text>
<text x="141.5" y="81.2">HDMI_TX0N</text>
<text x="228" y="79">GND</text>
<text x="238.6" y="79">GND</text>
<text x="249.2" y="79">GND</text>
<text x="256.2" y="79">GND</text>
<text x="272.1" y="79">GND</text>
<text x="72.6" y="86.7">VDDIO_AO18</text>
<text x="141.5" y="86.5">HDMI_TX0P</text>
<text x="173.3" y="86.5">HDMI_TX0P</text>
<text x="83.2" y="94.8">GND</text>
<text x="76.2" y="101.9">GND</text>
<text x="76.2" y="109">GND</text>
<text x="76.2" y="112.5">GND</text>
<text x="168" y="112.5">HDMI_PW</text>
<text x="199.9" y="112.1">VDDIO_AO3_3V</text>
<text x="245.7" y="109">VCC5V</text>
<text x="268.6" y="109">HDMI_PW</text>
<text x="51.4" y="118.3">HDMI_TXCN</text>
<text x="51.4" y="116.5">HDMI_TXCP</text>
<text x="51.4" y="120.1">HDMI_TX0P</text>
<text x="51.4" y="121.8">HDMI_TX0N</text>
<text x="51.4" y="123.6">HDMI_TX1P</text>
<text x="51.4" y="125.4">HDMI_TX1N</text>
<text x="51.4" y="128.9">HDMI_TX2N</text>
<text x="51.4" y="127.2">HDMI_TX2P</text>
<text x="141.5" y="127.2">HDMI_SDA</text>
<text x="170.3" y="127.2">HDMI_SDAT</text>
<text x="189.9" y="127">HDMI_CEC1</text>
<text x="219.2" y="127.2">CEC</text>
<text x="196.4" y="136.1">AO_5V</text>
<text x="168" y="140.8">HDMI_PW</text>
<text x="243.2" y="139.7">HDMIPWR_EN</text>
<text x="141.5" y="155.4">HDMI_SCL</text>
<text x="171.5" y="155.4">HDMI_SCLK</text>
<text x="194.4" y="155.4">HDMI_HPD</text>
<text x="222.7" y="155.4">HPD</text>
<text x="199.7" y="170.8">GND</text>
<text x="206.8" y="170.8">GND</text>
<text x="141.1" y="191.3">SPDIF_OUT</text>
<text x="147.4" y="186.1">VCC5V</text>
<text x="189" y="190.2">HDMI_CEC1</text>
<text x="178.6" y="194.4">I2SOUT-CH23</text>
<text x="180.1" y="192.7">HDMI_CEC</text>
<text x="148.3" y="198.7">GND</text>
</g>
<g font-size="1.1">
<text x="281" y="197.1">&lt;Checked&gt;</text>
<text x="281" y="202.4">checked date</text>
</g>
<text font-size=".9" x="277.4" y="200.4">Checked Date:</text>
</svg>
